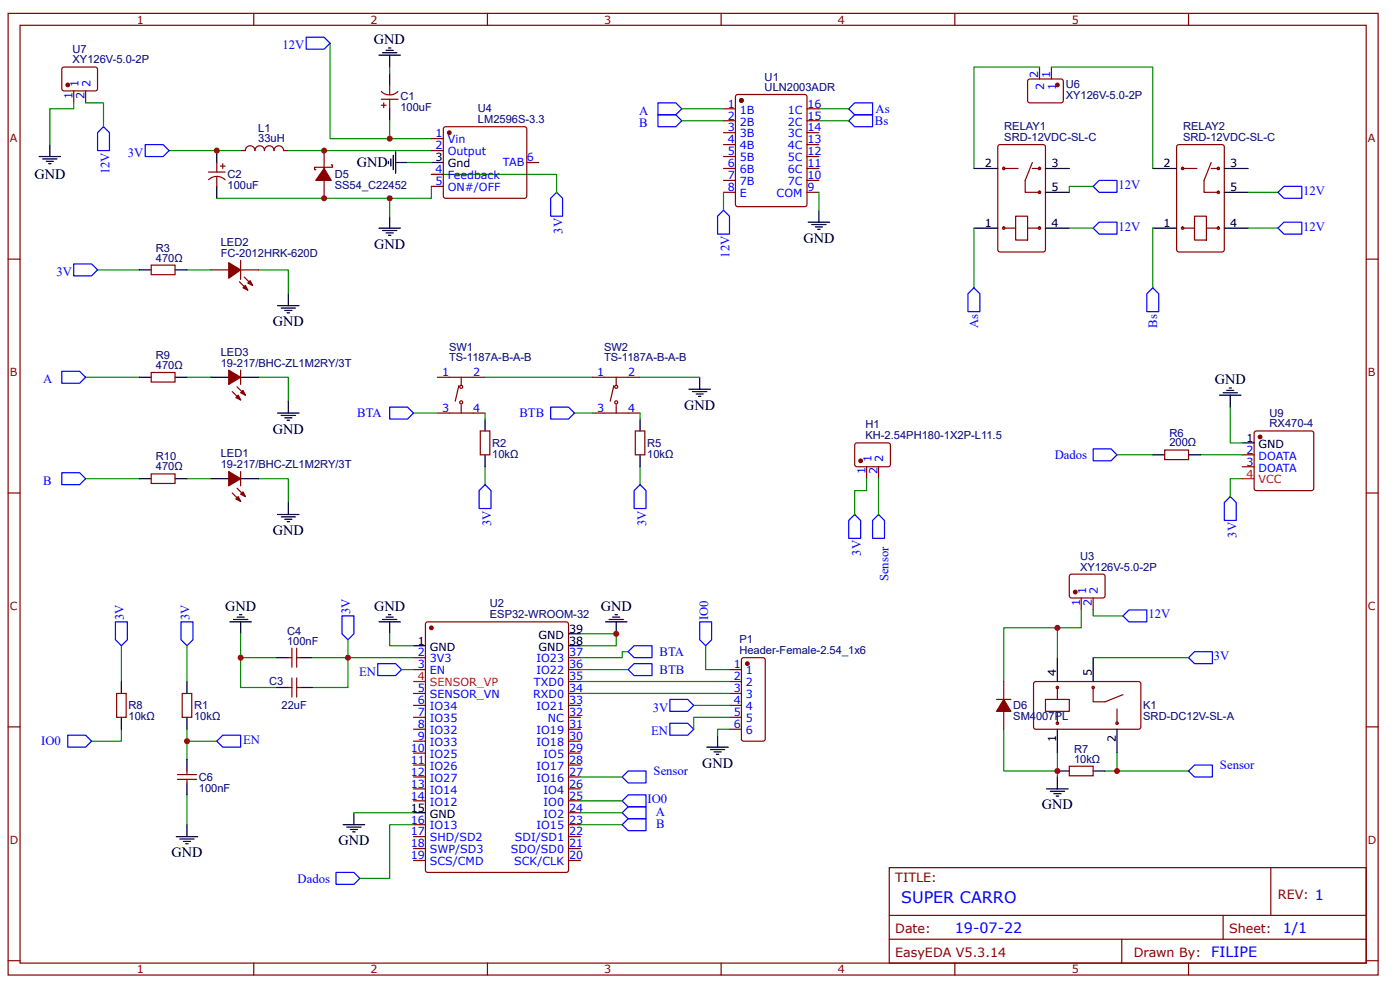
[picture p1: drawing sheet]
<svg xmlns="http://www.w3.org/2000/svg" width="297mm" height="210mm" viewBox="0 0 297 210" stroke-linecap="round" stroke-linejoin="round" font-family="sans-serif">
<g fill="none" stroke="#800" stroke-width=".25">
<path d="M1.7 2.8h290.7v203.9h-290.7zM4.3 5.4h285.5v198.8h-285.5zM53.8 2.8v2.6M80.9 19.4a2.53 2.53 0 0 0 3.5 0M82.7 18v2M103.4 2.8v2.6M153 2.8v2.6M202.6 2.8v2.6M252.1 2.8v2.6M44.2 36.5h3.6M44.2 38.1a2.53 2.53 0 0 1 3.6 0M46 34.5v2"/>
<path d="M46 37.5v2M46.7 35.2h1.1M47.3 34.7v1M51 31.9h1.1a1.01 1.01 0 0 1 1-1 1.01 1.01 0 0 1 1 1 1.01 1.01 0 0 1 1-1 1.01 1.01 0 0 1 1 1 1.01 1.01 0 0 1 1-1 1.01 1.01 0 0 1 1 1 1.01 1.01 0 0 1 1-1 1.01 1.01 0 0 1 1.1 1h1M80.9 21h3.5M80.9 22.3h1M81.4 21.8v1M82.7 21v2.1M211.8 30.8l.4-.1h9.1l.5 .3v21.9l-.3 .5h-9.3l-.5-.3v-21.9zM212.9 35.7h3.1M219 34.5l-1.5 3.7v2.6h3M219 35.7h1.5"/>
<path d="M1.7 54.9h2.6M212.9 48.4h2.6M215.5 45.8h2.5v5.1h-2.5zM218 48.4h2.5M289.8 54.9h2.6M1.7 104.5h2.6M289.8 104.5h2.6M90.4 132l.4-.2h29.3l.4 .3 .1 52.4-.2 .4-29.6 .1-.5-.3v-52.4zM1.7 154.1h2.6M289.8 154.1h2.6M188.7 184h101.1v20.2h-101.1zM188.7 194.1h101.1"/>
<path d="M188.7 199.1h101.1M238 199.1v5.1M259.5 194.1v5M269.6 184v10.1M1.7 203.7h2.6M53.8 204.2v2.5M103.4 204.2v2.5M153 204.2v2.5M202.6 204.2v2.5M252.1 204.2v2.5M289.8 203.7h2.6"/>
<circle cx="212.9" cy="35.7" r=".25"/>
<circle cx="220.5" cy="35.7" r=".25"/>
<circle cx="212.9" cy="48.4" r=".25"/>
<circle cx="220.5" cy="48.4" r=".25"/>
<circle cx="220.5" cy="40.8" r=".25"/>
</g>
<g fill="none" stroke="#000" stroke-width=".25">
<path d="M80.4 11.7h4.5M81.2 11.2h3M81.9 10.7h1.5M82.4 10.2h.5M82.7 11.7v2.5M82.7 15.5v2.5M46 31.9v2.6M46 39.5v2.5M82.4 34.2v.5M82.7 23.1v2.5M82.9 33.7v1.5M83.4 32.9v3.1"/>
<path d="M83.9 34.5h2.6M83.9 32.2v4.5M206.6 35.7h5.1M221.8 35.7h5.1M80.4 48.4h4.5M81.2 48.9h3M81.9 49.4h1.5M82.4 49.9h.5M82.7 45.8v2.6M206.6 48.4h5.1M221.8 48.4h5.1M221.8 40.8h5.1"/>
</g>
<path d="M35.9 31.9h15.1M61.2 31.9h30.3M82.7 25.6v3.8h8.8M91.5 39.5v2.5h-45.5M91.5 37h26.6v3.8M82.7 42v3.8" fill="none" stroke="#080" stroke-width=".25"/>
<path d="M65 7.9h3.8l1.2 1.3-1.2 1.2h-3.8zM30.8 30.7h3.8l1.3 1.2-1.3 1.3h-3.8zM116.8 42l1.3-1.2 1.2 1.2v3.8h-2.5z" fill="none" stroke="#00f" stroke-width=".25"/>
<circle cx="91.5" cy="133.1" r=".38" fill="#800"/>
<g fill="none" stroke="#800" stroke-width=".25">
<path d="M87.7 139.4h2.6M120.6 139.4h2.5M157.4 139.6l.4-.2h4l.3 .1 .2 .3v16.8v.3l-.4 .2h-4.1h-.3l-.2-.4v-16.8zM87.7 142h2.6M87.7 147h2.6M87.7 149.5h2.6M87.7 152.1h2.6M87.7 154.6h2.6M87.7 157.1h2.6M87.7 159.7h2.6M120.6 142h2.5M120.6 147h2.5"/>
<path d="M120.6 149.5h2.5M120.6 152.1h2.5M120.6 154.6h2.5M120.6 157.1h2.5M120.6 159.7h2.5M120.6 144.5h2.5M87.7 162.2h2.6M87.7 164.7h2.6M87.7 167.3h2.6M87.7 169.8h2.6M87.7 174.8h2.6M87.7 177.4h2.6"/>
<path d="M87.7 179.9h2.6M120.6 162.2h2.5M120.6 164.7h2.5M120.6 167.3h2.5M120.6 169.8h2.5M120.6 174.8h2.5M120.6 177.4h2.5M120.6 179.9h2.5M120.6 172.3h2.5M87.7 182.4h2.6M120.6 182.4h2.5"/>
<circle cx="91.5" cy="133.1" r=".38"/>
</g>
<g fill="none" stroke="#000" stroke-width=".25">
<path d="M48.8 131.8h4.5M49.5 131.3h3.1M50.3 130.8h1.5M50.8 130.3h.5M51 131.8v2.6M80.4 131.8h4.5M81.2 131.3h3M81.9 130.8h1.5M82.4 130.3h.5M82.7 131.8v2.6M87.7 136.9h2.6M120.6 136.9h2.5"/>
<path d="M120.6 134.4h2.5M128.5 131.8h4.5M129.2 131.3h3M130 130.8h1.5M130.5 130.3h.5M130.7 131.8v2.6M72.8 174.8h4.6M73.6 175.4h3M74.3 175.9h1.5M74.8 176.4h.5M75.1 172.3v2.5M87.7 172.3h2.6"/>
</g>
<path d="M87.7 144.5h2.6" fill="none" stroke="#f00" stroke-width=".25"/>
<path d="M51 134.4v5h7.6M51 139.4v6.4h7.6M66.2 139.4h7.6v6.4h-7.6M73.8 135.6v3.8h13.9M82.7 134.4v2.5h5M123.1 134.4h7.6v2.5h-7.6M75.1 172.3h12.6" fill="none" stroke="#080" stroke-width=".25"/>
<path d="M72.6 130.6h2.5v3.8l-1.3 1.2-1.2-1.2z" fill="none" stroke="#00f" stroke-width=".25"/>
<circle cx="158.6" cy="140.7" r=".38" fill="#800"/>
<g fill="none" stroke="#800" stroke-width=".25">
<path d="M218.1 16.9l.4-.2 6.9 .1 .2 .5-.1 4.3-.4 .2-6.9-.1-.2-.4v-4zM154.8 142h2.5M154.8 144.5h2.5M154.8 147h2.5M154.8 149.5h2.5M154.8 152.1h2.5M154.8 154.6h2.5"/>
<circle cx="158.6" cy="140.7" r=".38"/>
</g>
<g fill="none" stroke="#080" stroke-width=".25">
<path d="M70 9.2v20.2h12.7M82.7 14.2v1.3M20.7 57.2h8.8M39.7 57.2h5M54.8 57.2h6.4v5.1M25.8 136.9v7.6M39.7 136.9v7.6M149.7 136.9v5.1h5.1M25.8 154.6v2.5h-6.4M39.7 154.6v6.3M39.7 157.1h6.3M85.2 142h2.5"/>
<path d="M123.1 144.5h31.7M123.1 147h31.7M147.2 149.5h7.6M154.8 154.6h-2.6v1.3M154.8 152.1h-7.6v2.5M39.7 168.5v6.3M123.1 169.8h8.9"/>
</g>
<g fill="none" stroke="#000" stroke-width=".25">
<path d="M171.5 47.1h4.5M172.2 47.6h3.1M173 48.1h1.5M173.5 48.6h.5M173.7 44.6v2.5M58.9 64.8h4.5M59.6 65.3h3.1M60.4 65.8h1.5M60.9 66.3h.5M61.2 62.3v2.5M150 158.4h4.5M150.7 158.9h3"/>
<path d="M151.5 159.4h1.5M152 159.9h.5M152.2 155.9v2.5M37.4 177.4h4.5M38.1 177.9h3.1M38.9 178.4h1.5M39.4 178.9h.5M39.7 174.8v2.6"/>
</g>
<path d="M15.6 56h3.8l1.3 1.2-1.3 1.3h-3.8zM231.9 48.4l1.3-1.3h3.8v2.5h-3.8zM24.5 131.8h2.5v3.8l-1.2 1.3-1.3-1.3zM38.4 131.8h2.5v3.8l-1.2 1.3-1.3-1.3zM148.4 131.8h2.6v3.8l-1.3 1.3-1.3-1.3zM14.4 155.9h3.8l1.2 1.2-1.2 1.3h-3.8zM46 157.1l1.3-1.2h3.7v2.5h-3.7zM80.1 140.7h3.8l1.3 1.3-1.3 1.2h-3.8zM142.1 148.3h3.8l1.3 1.2-1.3 1.3h-3.8zM142.1 153.3h3.8l1.3 1.3-1.3 1.3h-3.8zM132 169.8l1.3-1.3h3.8v2.6h-3.8z" fill="none" stroke="#00f" stroke-width=".25"/>
<circle cx="224.3" cy="18" r=".38" fill="#800"/>
<g fill="none" stroke="#800" stroke-width=".25">
<path d="M13.3 14.4l.3-.2 6.9 .1 .2 .4-.1 4.4-.4 .2-6.9-.1-.2-.4v-4.1zM220.5 14.2v2.5M223.1 14.2v2.5M249.8 30.8l.3-.1h9.1l.5 .3v21.9l-.3 .5h-9.3l-.4-.3-.1-21.9zM250.9 35.7h3M257 34.5l-1.6 3.7v2.6h3.1M257 35.7h1.5M250.9 48.4h2.5M253.4 45.8h2.5v5.1h-2.5zM255.9 48.4h2.6"/>
<circle cx="224.3" cy="18" r=".38"/>
<circle cx="250.9" cy="35.7" r=".25"/>
<circle cx="258.5" cy="35.7" r=".25"/>
<circle cx="250.9" cy="48.4" r=".25"/>
<circle cx="258.5" cy="48.4" r=".25"/>
<circle cx="258.5" cy="40.8" r=".25"/>
</g>
<path d="M139.6 21.8h3.8l1.2 1.3-1.2 1.2h-3.8zM139.6 24.3h3.8l1.2 1.3-1.2 1.3h-3.8zM231.9 39.5l1.3-1.3h3.8v2.6h-3.8zM271.1 40.8l1.3-1.3h3.8v2.5h-3.8zM271.1 48.4l1.3-1.3h3.8v2.5h-3.8z" fill="none" stroke="#00f" stroke-width=".25"/>
<path d="M231.9 39.5h-5v1.3M264.8 40.8h6.3" fill="none" stroke="#080" stroke-width=".25"/>
<path d="M244.6 35.7h5M259.7 35.7h5.1M244.6 48.4h5M259.7 48.4h5.1M259.7 40.8h5.1" fill="none" stroke="#000" stroke-width=".25"/>
<circle cx="14.4" cy="18" r=".38" fill="#800"/>
<g fill="none" stroke="#800" stroke-width=".25">
<path d="M15.6 19.3v2.5M18.2 19.3v2.5M266.2 91.5l.4-.1h11.6l.4 .1 .1 .4v11.6l-.1 .4-.4 .1h-11.6l-.4-.1-.1-.4v-11.6z"/>
<circle cx="14.4" cy="18" r=".38"/>
</g>
<path d="M22 26.9l1.2 1.2v3.8h-2.5v-3.8zM132 172.3l1.3-1.2h3.8v2.5h-3.8zM132 174.8l1.3-1.2h3.8v2.5h-3.8z" fill="none" stroke="#00f" stroke-width=".25"/>
<path d="M8.3 33.2h4.6M9.1 33.7h3M9.8 34.2h1.5M10.3 34.7h.5M10.6 30.7v2.5" fill="none" stroke="#000" stroke-width=".25"/>
<circle cx="267.3" cy="92.6" r=".38" fill="#800"/>
<g fill="none" stroke="#800" stroke-width=".25">
<path d="M263.5 96.4h2.6M263.5 99h2.6M227 121.9l.4-.2 6.8 .1 .2 .4v4.4l-.5 .2-6.8-.1-.2-.4v-4.1zM219.4 144.6l.4-.1h21.9l.3 .5v9.3l-.5 .3h-21.9l-.3-.5v-9.1zM221.8 148.3h5.1v2.5h-5.1zM224.3 145.8v2.5M224.3 150.8v2.5M231.9 145.8v3h2.5l3.8-1.5M237 150.3v3"/>
<circle cx="267.3" cy="92.6" r=".38"/>
<circle cx="224.3" cy="145.8" r=".25"/>
<circle cx="224.3" cy="153.3" r=".25"/>
<circle cx="231.9" cy="145.8" r=".25"/>
<circle cx="237" cy="153.3" r=".25"/>
</g>
<g fill="none" stroke="#000" stroke-width=".25">
<path d="M148.4 80v2.5M58.9 87.6h4.5M59.6 88.1h3.1M60.4 88.6h1.5M60.9 89.1h.5M61.2 85v2.6M146.2 82.5h4.5M146.9 83h3.1M147.7 83.5h1.5M148.2 84h.5M258.7 83.8h4.6M259.5 83.3h3"/>
<path d="M260.2 82.8h1.6M260.7 82.3h.6M261 83.8v2.5M263.5 93.9h2.6M58.9 109.1h4.5M59.6 109.6h3.1M60.4 110.1h1.5M60.9 110.6h.5M61.2 106.5v2.6M224.3 139.4v5.1M231.9 139.4v5.1M224.3 154.6v5.1"/>
<path d="M237 154.6v5.1"/>
</g>
<path d="M263.5 101.5h2.6" fill="none" stroke="#f00" stroke-width=".25"/>
<path d="M13.1 78.7h3.8l1.3 1.3-1.3 1.3h-3.8zM82.7 86.3h3.8l1.2 1.3-1.2 1.2h-3.8zM116.8 86.3h3.8l1.3 1.3-1.3 1.2h-3.8zM231.9 95.2h3.8l1.3 1.2-1.3 1.3h-3.8zM13.1 100.2h3.8l1.3 1.3-1.3 1.3h-3.8zM101.6 104l1.3-1.2 1.3 1.2v3.8h-2.6zM134.5 104l1.3-1.2 1.3 1.2v3.8h-2.6zM261 105.3l1.3 1.2v3.8h-2.6v-3.8zM134.5 136.9h3.8v2.5h-3.8l-1.2-1.2zM134.5 140.7h3.8v2.5h-3.8l-1.2-1.2zM71.3 185h3.8l1.2 1.2-1.2 1.3h-3.8z" fill="none" stroke="#00f" stroke-width=".25"/>
<g fill="none" stroke="#080" stroke-width=".25">
<path d="M18.2 80h11.3M39.7 80h5M54.8 80h6.4v5M102.9 80h22.8M135.8 80h12.6M102.9 99v3.8M135.8 99v3.8M237 96.4h7.6M254.7 96.4h8.8M261 86.3v7.6h2.5M18.2 101.5h11.3M39.7 101.5h5"/>
<path d="M54.8 101.5h6.4v5M263.5 101.5h-2.5v3.8M133.3 138.2h-1.3v1.2h-8.9M123.1 142h10.2M87.7 174.8h-5v11.4h-6.4"/>
</g>
<circle cx="228.1" cy="125.5" r=".38" fill="#800"/>
<g fill="none" stroke="#800" stroke-width=".25">
<path d="M181.5 94l.3-.1 6.9 .1 .2 .4-.1 4.3-.4 .3-6.9-.1-.2-.4v-4.1zM229.4 126.8v2.5M231.9 126.8v2.5"/>
<circle cx="228.1" cy="125.5" r=".38"/>
</g>
<path d="M229.4 129.3v3.8h-5.1v6.3M231.9 129.3v1.3h6.3M231.9 139.4h20.2M224.3 159.7v5M237 159.7v3.8h-2.6M123.1 164.7h8.9M237 163.5h15.1" fill="none" stroke="#080" stroke-width=".25"/>
<path d="M222 167.3h4.6M222.8 167.8h3M223.6 168.3h1.5M224.1 168.8h.5M224.3 164.7v2.6" fill="none" stroke="#000" stroke-width=".25"/>
<path d="M238.2 130.6l1.3-1.3h3.8v2.5h-3.8zM253.4 138.2h3.8v2.5h-3.8l-1.3-1.3zM132 164.7l1.3-1.2h3.8v2.5h-3.8zM253.4 162.2h3.8v2.5h-3.8l-1.3-1.2z" fill="none" stroke="#00f" stroke-width=".25"/>
<circle cx="182.6" cy="97.7" r=".38" fill="#800"/>
<g fill="none" stroke="#800" stroke-width=".25">
<path d="M91.5 39.5h2.6M91.5 37h2.6M91.5 31.9h2.6M91.5 29.4h2.6M111.8 34.5h2.5M183.9 99v2.5M186.4 99v2.5"/>
<circle cx="182.6" cy="97.7" r=".38"/>
</g>
<path d="M181.3 109.1l1.3 1.2v3.8h-2.5v-3.8zM186.4 109.1l1.2 1.2v3.8h-2.5v-3.8z" fill="none" stroke="#00f" stroke-width=".25"/>
<path d="M15.6 21.8v1.3h-5v7.6M18.2 21.8h3.8v5.1M183.9 101.5v2.5h-2.6v5.1M186.4 101.5v7.6M224.3 133.1h-11.4v11.4M212.9 154.6v8.9h11.4" fill="none" stroke="#080" stroke-width=".25"/>
<path d="M91.5 34.5h2.6" fill="none" stroke="#000" stroke-width=".25"/>
<circle cx="95.3" cy="28.1" r=".38" fill="#800"/>
<g fill="none" stroke="#800" stroke-width=".25">
<path d="M94.2 27l.4-.1h16.7l.3 .1 .2 .4v14.1l-.2 .4-.3 .1h-16.7l-.4-.1-.1-.4v-14.1z"/>
<circle cx="95.3" cy="28.1" r=".38"/>
</g>
<path d="M86.5 34.5h5" fill="none" stroke="#080" stroke-width=".25"/>
<circle cx="157.3" cy="21.3" r=".38" fill="#800"/>
<g fill="none" stroke="#800" stroke-width=".25">
<path d="M156.2 20.2l.3-.2h14.2l.4 .3 .1 23-.2 .4-14.5 .1-.4-.2-.1-23.1z"/>
<circle cx="157.3" cy="21.3" r=".38"/>
</g>
<circle cx="157.3" cy="21.3" r=".38" fill="#800"/>
<g fill="none" stroke="#800" stroke-width=".25">
<path d="M68.8 31.9v3.8M68.8 38.2v3.8M70.3 35h.2v.5h-3.8v.5h.3M153.5 23.1h2.5M153.5 25.6h2.5M153.5 28.1h2.5M153.5 30.7h2.5M153.5 33.2h2.5M153.5 35.7h2.5M153.5 38.2h2.5M171.2 23.1h2.5M171.2 25.6h2.5"/>
<path d="M171.2 28.1h2.5M171.2 30.7h2.5M171.2 33.2h2.5M171.2 35.7h2.5M171.2 38.2h2.5M153.5 40.8h2.5M171.2 40.8h2.5"/>
<circle cx="157.3" cy="21.3" r=".38"/>
</g>
<path d="M68.8 35.7l1.5 2.5h-3.3z" fill="#800"/>
<path d="M68.8 35.7l1.5 2.5h-3.3z" fill="none" stroke="#800" stroke-width=".25"/>
<path d="M44.7 101.5h3.8M51 101.5h3.8" fill="none" stroke="#000" stroke-width=".25"/>
<path d="M48.5 100l2.5 1.5-2.5 1.5z" fill="#800"/>
<path d="M48.5 100l2.5 1.5-2.5 1.5zM49.3 104.5l1.7 1.8M50.3 103.5l1.8 1.8" fill="none" stroke="#800" stroke-width=".25"/>
<path d="M51.6 104.3l.5 1-1.1-.5z" fill="#800"/>
<path d="M51.6 104.3l.5 1-1.1-.5z" fill="none" stroke="#800" stroke-width=".25"/>
<path d="M50.5 105.3l.5 1-1-.5z" fill="#800"/>
<path d="M51 100v3M50.5 105.3l.5 1-1-.5z" fill="none" stroke="#800" stroke-width=".25"/>
<path d="M52.6 60l.5-.5 .5 1z" fill="#800"/>
<path d="M52.6 60l.5-.5 .5 1z" fill="none" stroke="#800" stroke-width=".25"/>
<path d="M51.6 61l.5-.5 .5 1z" fill="#800"/>
<path d="M44.7 57.2h3.8M50.8 59.7l1.8 1.8M51 57.2h3.8M51 55.2v4M51.8 58.7l1.8 1.8M51.6 61l.5-.5 .5 1z" fill="none" stroke="#800" stroke-width=".25"/>
<path d="M48.5 55.7l2.5 1.5-2.5 1.8z" fill="#800"/>
<path d="M48.5 55.7l2.5 1.5-2.5 1.8zM211.4 148.3h3.1M212.9 144.5v3.8M212.9 150.8v3.8" fill="none" stroke="#800" stroke-width=".25"/>
<path d="M212.9 148.3l1.6 2.5h-3.1z" fill="#800"/>
<g fill="none" stroke="#800" stroke-width=".25">
<path d="M32.1 56.2h5v2h-5zM32.1 79h5v2h-5zM92.8 80h10.1M97.8 80v1.8M125.7 80h10.1M130.7 80v1.8M92.8 87.6h10.1M97.3 81.8l-.7 3.2M97.8 85.8v1.8M101.9 91.4h2v5h-2zM125.7 87.6h10.1M130.2 81.8l-.7 3.2"/>
<path d="M130.7 85.8v1.8M134.8 91.4h2v5h-2zM247.1 95.4h5v2h-5zM32.1 100.5h5v2h-5zM24.7 147h2.1v5.1h-2.1zM38.7 147h2v5.1h-2zM61.2 145.8h.7M61.9 143.7v4.1M62.9 143.7v4.1M62.9 145.8h.8M212.9 148.3l1.6 2.5h-3.1zM226.9 162.4h5v2.1h-5z"/>
<circle cx="97.8" cy="82" r=".32"/>
<circle cx="97.8" cy="85.3" r=".32"/>
<circle cx="130.7" cy="82" r=".32"/>
<circle cx="130.7" cy="85.3" r=".32"/>
</g>
<g fill="none" stroke="#000" stroke-width=".25">
<path d="M29.5 57.2h2.6M37.1 57.2h2.6M29.5 80h2.6M37.1 80h2.6M44.7 80h3.8M51 80h3.8M102.9 88.8v2.6M102.9 96.4v2.6M135.8 88.8v2.6M135.8 96.4v2.6M244.6 96.4h2.5M252.1 96.4h2.6"/>
<path d="M29.5 101.5h2.6M37.1 101.5h2.6M25.8 144.5v2.5M25.8 152.1v2.5M39.7 144.5v2.5M39.7 152.1v2.5M58.6 145.8h2.6M63.7 145.8h2.5M224.3 163.5h2.6M231.9 163.5h2.5"/>
</g>
<g fill="none" stroke="#080" stroke-width=".25">
<path d="M144.6 23.1h8.9M144.6 25.6h8.9M173.7 23.1h6.4M173.7 25.6h6.4M153.5 40.8v3.8M173.7 40.8v3.8M206.6 48.4v12.6M226.9 48.4h5M244.6 48.4v12.6M264.8 48.4h6.3M87.7 87.6h5.1M102.9 87.6v1.2"/>
<path d="M121.9 87.6h3.8M135.8 87.6v1.2"/>
</g>
<path d="M180.1 23.1l1.2-1.3h3.8v2.5h-3.8zM180.1 25.6l1.2-1.3h3.8v2.6h-3.8zM152.2 45.8l1.3-1.2 1.3 1.2v3.8h-2.6zM206.6 61l1.3 1.3v3.8h-2.5v-3.8zM244.6 61l1.2 1.3v3.8h-2.5v-3.8z" fill="none" stroke="#00f" stroke-width=".25"/>
<path d="M48.5 78.5l2.5 1.5-2.5 1.5z" fill="#800"/>
<path d="M48.5 78.5l2.5 1.5-2.5 1.5zM49.3 83l1.7 1.8M50.3 82l1.8 1.8" fill="none" stroke="#800" stroke-width=".25"/>
<path d="M51.6 82.8l.5 1-1.1-.5z" fill="#800"/>
<path d="M51.6 82.8l.5 1-1.1-.5z" fill="none" stroke="#800" stroke-width=".25"/>
<path d="M50.5 83.8l.5 1-1-.5z" fill="#800"/>
<path d="M51 78.5v3M50.5 83.8l.5 1-1-.5zM61.2 139.4h.7M61.9 137.4v4.1M62.9 137.4v4.1M62.9 139.4h.8M37.6 165.2h4.1M37.6 164.2h4.1M39.7 163.5v.7M39.7 165.2v.8" fill="none" stroke="#800" stroke-width=".25"/>
<path d="M58.6 139.4h2.6M63.7 139.4h2.5M39.7 160.9v2.6M39.7 166v2.5" fill="none" stroke="#000" stroke-width=".25"/>
<path d="M220.5 14.2h-13.9v21.5M223.1 14.2h21.5v21.5M123.1 172.3h8.9M123.1 174.8h8.9" fill="none" stroke="#080" stroke-width=".25"/>
<g fill="#c00">
<circle cx="82.7" cy="42" r=".63"/>
<circle cx="46" cy="31.9" r=".63"/>
<circle cx="130.7" cy="134.4" r=".63"/>
<circle cx="73.8" cy="139.4" r=".63"/>
<circle cx="51" cy="139.4" r=".63"/>
<circle cx="39.7" cy="157.1" r=".63"/>
<circle cx="82.7" cy="29.4" r=".63"/>
<circle cx="237" cy="163.5" r=".63"/>
<circle cx="224.3" cy="163.5" r=".63"/>
<circle cx="224.3" cy="133.1" r=".63"/>
<circle cx="68.8" cy="42" r=".63"/>
<circle cx="68.8" cy="31.9" r=".63"/>
</g>
<text font-size="3.4" fill="#00f" x="191.2" y="191.5">SUPER CARRO</text>
<g font-size="3">
<text x="79.3" y="9.3">GND</text>
<text x="75.7" y="35.5">GND</text>
<text x="7.3" y="38">GND</text>
<text x="79.4" y="52.7">GND</text>
<text x="170.4" y="51.5">GND</text>
<text x="57.9" y="69.2">GND</text>
<text x="257.7" y="81.4">GND</text>
<text x="145.1" y="86.9">GND</text>
<text x="57.9" y="91.9">GND</text>
<text x="57.9" y="113.4">GND</text>
<text x="47.8" y="129.6">GND</text>
<text x="79.4" y="129.5">GND</text>
<text x="127.4" y="129.5">GND</text>
<text x="148.9" y="162.8">GND</text>
<text x="221" y="171.6">GND</text>
<text x="71.8" y="179.2">GND</text>
<text x="36.4" y="181.7">GND</text>
</g>
<g font-size="3" fill="#00f">
<text x="202.6" y="197.9">19-07-22</text>
<text x="272.1" y="197.9">1/1</text>
<text x="257" y="202.9">FILIPE</text>
</g>
<g font-size="2.7" fill="#00f">
<text x="59.9" y="10.4">12V</text>
<text x="185.7" y="23.9">As</text>
<text x="135.6" y="24.3">A</text>
<text x="135.6" y="26.9">B</text>
<text x="185.6" y="26.5">Bs</text>
<text x="27.1" y="33.2">3V</text>
<text x="23.2" y="37" transform="rotate(-90 23.2 37)">12V</text>
<text x="237.3" y="40">12V</text>
<text x="276.5" y="41.3">12V</text>
<text x="119.4" y="49.5" transform="rotate(-90 119.4 49.5)">3V</text>
<text x="237.3" y="48.9">12V</text>
<text x="276.5" y="48.9">12V</text>
<text x="12" y="58.5">3V</text>
<text x="154.8" y="54.7" transform="rotate(-90 154.8 54.7)">12V</text>
<text x="207.5" y="69.6" transform="rotate(-90 207.5 69.6)">As</text>
<text x="245.5" y="69.4" transform="rotate(-90 245.5 69.4)">Bs</text>
<text x="9.1" y="81.3">A</text>
<text x="75.8" y="88.4">BTA</text>
<text x="110.2" y="88.4">BTB</text>
<text x="223.8" y="97.3">Dados</text>
<text x="9.1" y="102.8">B</text>
<text x="104.2" y="111.5" transform="rotate(-90 104.2 111.5)">3V</text>
<text x="137.1" y="111.5" transform="rotate(-90 137.1 111.5)">3V</text>
<text x="262.3" y="114" transform="rotate(-90 262.3 114)">3V</text>
<text x="182.6" y="117.8" transform="rotate(-90 182.6 117.8)">3V</text>
<text x="188.5" y="123.3" transform="rotate(-90 188.5 123.3)">Sensor</text>
<text x="26.3" y="131.5" transform="rotate(-90 26.3 131.5)">3V</text>
<text x="40.2" y="131.5" transform="rotate(-90 40.2 131.5)">3V</text>
<text x="74.3" y="130.3" transform="rotate(-90 74.3 130.3)">3V</text>
<text x="150.2" y="131.5" transform="rotate(-90 150.2 131.5)">IO0</text>
<text x="243.6" y="131.1">12V</text>
<text x="76.2" y="143.2">EN</text>
<text x="139.9" y="142.9">BTB</text>
<text x="139.9" y="139.1">BTA</text>
<text x="257.5" y="139.9">3V</text>
<text x="138.1" y="155.9">EN</text>
<text x="138.5" y="150.9">3V</text>
<text x="8.7" y="158">IO0</text>
<text x="51.6" y="157.7">EN</text>
<text x="138.7" y="164.4">Sensor</text>
<text x="258.8" y="163.1">Sensor</text>
<text x="137.4" y="170.3">IO0</text>
<text x="139.2" y="172.9">A</text>
<text x="139.2" y="175.5">B</text>
<text x="63.1" y="187.1">Dados</text>
</g>
<g font-size="2.7" fill="#800">
<text x="189.9" y="187">TITLE:</text>
<text x="271.1" y="190.5">REV: 1</text>
<text x="189.9" y="197.9">Date:</text>
<text x="260.7" y="197.9">Sheet:</text>
<text x="189.9" y="202.9">EasyEDA V5.3.14</text>
<text x="240.5" y="202.9">Drawn By:</text>
</g>
<g font-size="2.4" fill="#800">
<text x="29" y="5">1</text>
<text x="78.6" y="5">2</text>
<text x="128.2" y="5">3</text>
<text x="177.8" y="5">4</text>
<text x="227.4" y="5">5</text>
<text x="2.1" y="30.2">A</text>
<text x="290.2" y="30.2">A</text>
<text x="2.1" y="79.7">B</text>
<text x="290.2" y="79.7">B</text>
<text x="2.1" y="129.3">C</text>
<text x="290.2" y="129.3">C</text>
<text x="2.1" y="178.9">D</text>
<text x="290.2" y="178.9">D</text>
<text x="29" y="206.3">1</text>
<text x="78.6" y="206.3">2</text>
<text x="128.2" y="206.3">3</text>
<text x="177.8" y="206.3">4</text>
<text x="227.4" y="206.3">5</text>
</g>
<g font-size="2.4" fill="#000080">
<text x="15.4" y="11.1">U7</text>
<text x="15.4" y="13.5">XY126V-5.0-2P</text>
<text x="162.2" y="17.2">U1</text>
<text x="84.9" y="23.6">100uF</text>
<text x="84.9" y="21.3">C1</text>
<text x="101.4" y="23.8">U4</text>
<text x="162.2" y="19.3">ULN2003ADR</text>
<text x="226.1" y="21">XY126V-5.0-2P</text>
<text x="226.1" y="18.7">U6</text>
<text x="54.8" y="27.9">L1</text>
<text x="101.4" y="26.1">LM2596S-3.3</text>
<text x="213.1" y="29.9">SRD-12VDC-SL-C</text>
<text x="213.1" y="27.6">RELAY1</text>
<text x="251" y="29.9">SRD-12VDC-SL-C</text>
<text x="251" y="27.6">RELAY2</text>
<text x="54.8" y="30.2">33uH</text>
<text x="48.3" y="40">100uF</text>
<text x="48.3" y="37.7">C2</text>
<text x="71" y="40.1">SS54_C22452</text>
<text x="71" y="37.8">D5</text>
<text x="33.1" y="53.3">R3</text>
<text x="46.8" y="52.1">LED2</text>
<text x="33.1" y="55.5">470Ω</text>
<text x="46.8" y="54.4">FC-2012HRK-620D</text>
<text x="33.1" y="76.1">R9</text>
<text x="46.8" y="77.7">19-217/BHC-ZL1M2RY/3T</text>
<text x="46.8" y="75.4">LED3</text>
<text x="95.3" y="76.6">TS-1187A-B-A-B</text>
<text x="95.3" y="74.5">SW1</text>
<text x="128.2" y="76.6">TS-1187A-B-A-B</text>
<text x="128.2" y="74.5">SW2</text>
<text x="33.1" y="78.2">470Ω</text>
<text x="269.3" y="88.4">U9</text>
<text x="104.4" y="94.7">R2</text>
<text x="137.3" y="94.7">R5</text>
<text x="183.6" y="93.1">KH-2.54PH180-1X2P-L11.5</text>
<text x="183.6" y="90.8">H1</text>
<text x="248.1" y="94.7">200Ω</text>
<text x="248.1" y="92.6">R6</text>
<text x="269.3" y="90.5">RX470-4</text>
<text x="33.1" y="99.7">470Ω</text>
<text x="33.1" y="97.6">R10</text>
<text x="46.8" y="99.2">19-217/BHC-ZL1M2RY/3T</text>
<text x="46.8" y="96.9">LED1</text>
<text x="104.4" y="97">10kΩ</text>
<text x="137.3" y="97">10kΩ</text>
<text x="229.1" y="118.7">U3</text>
<text x="229.1" y="121">XY126V-5.0-2P</text>
<text x="103.9" y="131">ESP32-WROOM-32</text>
<text x="103.9" y="128.7">U2</text>
<text x="60.9" y="136.6">100nF</text>
<text x="60.9" y="134.5">C4</text>
<text x="156.9" y="136.4">P1</text>
<text x="156.9" y="138.7">Header-Female-2.54_1x6</text>
<text x="57.1" y="145.3">C3</text>
<text x="27.3" y="152.7">10kΩ</text>
<text x="27.3" y="150.4">R8</text>
<text x="41.2" y="152.7">10kΩ</text>
<text x="41.2" y="150.4">R1</text>
<text x="59.7" y="150.4">22uF</text>
<text x="215" y="152.6">SM4</text>
<text x="215" y="150.3">D6</text>
<text x="219.8" y="152.6">007PL</text>
<text x="242.5" y="152.6">SRD-DC12V-SL-A</text>
<text x="242.5" y="150.3">K1</text>
<text x="227.9" y="161.7">10kΩ</text>
<text x="227.9" y="159.6">R7</text>
<text x="42.2" y="167.9">100nF</text>
<text x="42.2" y="165.5">C6</text>
</g>
<g font-size="2.4" fill="#00f">
<text x="220.3" y="16.6" transform="rotate(-90 220.3 16.6)">2</text>
<text x="222.8" y="16.6" transform="rotate(-90 222.8 16.6)">1</text>
<text x="15.4" y="20.9" transform="rotate(-90 15.4 20.9)">1</text>
<text x="16.7" y="18.3" transform="rotate(-90 16.7 18.3)">1</text>
<text x="17.9" y="20.9" transform="rotate(-90 17.9 20.9)">2</text>
<text x="19.2" y="18.3" transform="rotate(-90 19.2 18.3)">2</text>
<text x="154.4" y="22.8">1</text>
<text x="171.3" y="22.8">16</text>
<text x="221.5" y="19.2" transform="rotate(-90 221.5 19.2)">2</text>
<text x="224.1" y="19.2" transform="rotate(-90 224.1 19.2)">1</text>
<text x="92.4" y="29.1">1</text>
<text x="154.4" y="25.4">2</text>
<text x="154.4" y="27.9">3</text>
<text x="157" y="24.1">1B</text>
<text x="157" y="26.6">2B</text>
<text x="157" y="29.1">3B</text>
<text x="167.1" y="29.1">3C</text>
<text x="167.1" y="26.6">2C</text>
<text x="167.1" y="24.1">1C</text>
<text x="171.3" y="27.9">14</text>
<text x="171.3" y="25.4">15</text>
<text x="92.4" y="31.7">2</text>
<text x="95" y="32.9">Output</text>
<text x="95" y="30.4">Vin</text>
<text x="106.7" y="35.2">TAB</text>
<text x="111.8" y="34.2">6</text>
<text x="154.4" y="30.4">4</text>
<text x="154.4" y="32.9">5</text>
<text x="154.4" y="35.5">6</text>
<text x="157" y="31.7">4B</text>
<text x="157" y="34.2">5B</text>
<text x="167.1" y="34.2">5C</text>
<text x="167.1" y="31.7">4C</text>
<text x="171.3" y="35.5">11</text>
<text x="171.3" y="32.9">12</text>
<text x="171.3" y="30.4">13</text>
<text x="92.4" y="39.3">5</text>
<text x="92.4" y="36.7">4</text>
<text x="95" y="40.5">ON#/OFF</text>
<text x="95" y="38">Feedback</text>
<text x="154.4" y="38">7</text>
<text x="154.4" y="40.5">8</text>
<text x="157" y="36.7">6B</text>
<text x="157" y="39.3">7B</text>
<text x="157" y="41.8">E</text>
<text x="164.8" y="41.8">COM</text>
<text x="167.1" y="39.3">7C</text>
<text x="167.1" y="36.7">6C</text>
<text x="171.3" y="40.5">9</text>
<text x="171.3" y="38">10</text>
<text x="93.8" y="79.7">1</text>
<text x="100.4" y="79.7">2</text>
<text x="126.7" y="79.7">1</text>
<text x="133.3" y="79.7">2</text>
<text x="93.8" y="87.3">3</text>
<text x="100.4" y="87.3">4</text>
<text x="126.7" y="87.3">3</text>
<text x="133.3" y="87.3">4</text>
<text x="183.6" y="100.6" transform="rotate(-90 183.6 100.6)">1</text>
<text x="184.9" y="98" transform="rotate(-90 184.9 98)">1</text>
<text x="186.1" y="100.6" transform="rotate(-90 186.1 100.6)">2</text>
<text x="187.4" y="98" transform="rotate(-90 187.4 98)">2</text>
<text x="264.4" y="96.2">2</text>
<text x="264.4" y="98.7">3</text>
<text x="267" y="97.4">DOATA</text>
<text x="267" y="100">DOATA</text>
<text x="230.4" y="125.8" transform="rotate(-90 230.4 125.8)">1</text>
<text x="232.9" y="125.9" transform="rotate(-90 232.9 125.9)">2</text>
<text x="229.1" y="128.4" transform="rotate(-90 229.1 128.4)">1</text>
<text x="231.7" y="128.4" transform="rotate(-90 231.7 128.4)">2</text>
<text x="88.6" y="139.2">2</text>
<text x="88.6" y="141.7">3</text>
<text x="91.2" y="140.4">3V3</text>
<text x="91.2" y="143">EN</text>
<text x="113.8" y="143">IO22</text>
<text x="113.8" y="140.4">IO23</text>
<text x="120.7" y="141.7">36</text>
<text x="120.7" y="139.2">37</text>
<text x="155.7" y="141.7">1</text>
<text x="158.2" y="143">1</text>
<text x="88.6" y="146.8">5</text>
<text x="88.6" y="149.3">6</text>
<text x="91.2" y="148">SENSOR_VN</text>
<text x="113.1" y="148">RXD0</text>
<text x="113.3" y="145.5">TXD0</text>
<text x="120.7" y="149.3">33</text>
<text x="120.7" y="146.8">34</text>
<text x="120.7" y="144.2">35</text>
<text x="155.7" y="144.2">2</text>
<text x="155.7" y="146.8">3</text>
<text x="155.7" y="149.3">4</text>
<text x="158.2" y="145.5">2</text>
<text x="158.2" y="148">3</text>
<text x="88.6" y="151.8">7</text>
<text x="88.6" y="154.4">8</text>
<text x="91.2" y="150.6">IO34</text>
<text x="91.2" y="153.1">IO35</text>
<text x="91.2" y="155.6">IO32</text>
<text x="113.8" y="155.6">IO19</text>
<text x="113.8" y="150.6">IO21</text>
<text x="116.3" y="153.1">NC</text>
<text x="120.7" y="154.4">31</text>
<text x="120.7" y="151.8">32</text>
<text x="155.7" y="151.8">5</text>
<text x="155.7" y="154.4">6</text>
<text x="158.2" y="150.6">4</text>
<text x="158.2" y="153.1">5</text>
<text x="158.2" y="155.6">6</text>
<text x="87.1" y="159.4">10</text>
<text x="87.1" y="161.9">11</text>
<text x="88.6" y="156.9">9</text>
<text x="91.2" y="158.2">IO33</text>
<text x="91.2" y="160.7">IO25</text>
<text x="113.8" y="158.2">IO18</text>
<text x="115.3" y="160.7">IO5</text>
<text x="120.7" y="161.9">28</text>
<text x="120.7" y="159.4">29</text>
<text x="120.7" y="156.9">30</text>
<text x="87.1" y="164.5">12</text>
<text x="87.1" y="167">13</text>
<text x="91.2" y="163.2">IO26</text>
<text x="91.2" y="165.7">IO27</text>
<text x="113.8" y="165.7">IO16</text>
<text x="113.8" y="163.2">IO17</text>
<text x="120.7" y="167">26</text>
<text x="120.7" y="164.5">27</text>
<text x="87.1" y="169.5">14</text>
<text x="91.2" y="168.3">IO14</text>
<text x="91.2" y="170.8">IO12</text>
<text x="115.3" y="173.3">IO2</text>
<text x="115.3" y="170.8">IO0</text>
<text x="115.3" y="168.3">IO4</text>
<text x="120.7" y="172.1">24</text>
<text x="120.7" y="169.5">25</text>
<text x="87.1" y="174.6">16</text>
<text x="87.1" y="177.1">17</text>
<text x="87.1" y="179.7">18</text>
<text x="91.2" y="175.9">IO13</text>
<text x="91.2" y="178.4">SHD/SD2</text>
<text x="109.2" y="178.4">SDI/SD1</text>
<text x="113.8" y="175.9">IO15</text>
<text x="120.7" y="179.7">21</text>
<text x="120.7" y="177.1">22</text>
<text x="120.7" y="174.6">23</text>
<text x="87.1" y="182.2">19</text>
<text x="91.2" y="180.9">SWP/SD3</text>
<text x="91.2" y="183.4">SCS/CMD</text>
<text x="108.4" y="180.9">SDO/SD0</text>
<text x="109.1" y="183.4">SCK/CLK</text>
<text x="120.7" y="182.2">20</text>
</g>
<g font-size="2.4">
<text x="92.4" y="34.2">3</text>
<text x="95" y="35.5">Gnd</text>
<text x="208.9" y="35.5">2</text>
<text x="223.1" y="35.5">3</text>
<text x="246.9" y="35.5">2</text>
<text x="261" y="35.5">3</text>
<text x="223.1" y="40.5">5</text>
<text x="261" y="40.5">5</text>
<text x="208.9" y="48.1">1</text>
<text x="223.1" y="48.1">4</text>
<text x="246.9" y="48.1">1</text>
<text x="261" y="48.1">4</text>
<text x="264.4" y="93.6">1</text>
<text x="267" y="94.9">GND</text>
<text x="88.6" y="136.6">1</text>
<text x="91.2" y="137.9">GND</text>
<text x="114.3" y="137.9">GND</text>
<text x="114.3" y="135.4">GND</text>
<text x="120.7" y="136.6">38</text>
<text x="120.7" y="134.1">39</text>
<text x="224.1" y="143.2" transform="rotate(-90 224.1 143.2)">4</text>
<text x="231.7" y="143.2" transform="rotate(-90 231.7 143.2)">5</text>
<text x="224.1" y="157.4" transform="rotate(-90 224.1 157.4)">1</text>
<text x="236.7" y="157.4" transform="rotate(-90 236.7 157.4)">2</text>
<text x="87.1" y="172.1">15</text>
<text x="91.2" y="173.3">GND</text>
</g>
<g font-size="2.4" fill="#f00">
<text x="264.4" y="101.2">4</text>
<text x="267" y="102.5">VCC</text>
<text x="88.6" y="144.2">4</text>
<text x="91.2" y="145.5">SENSOR_VP</text>
</g>
</svg>
